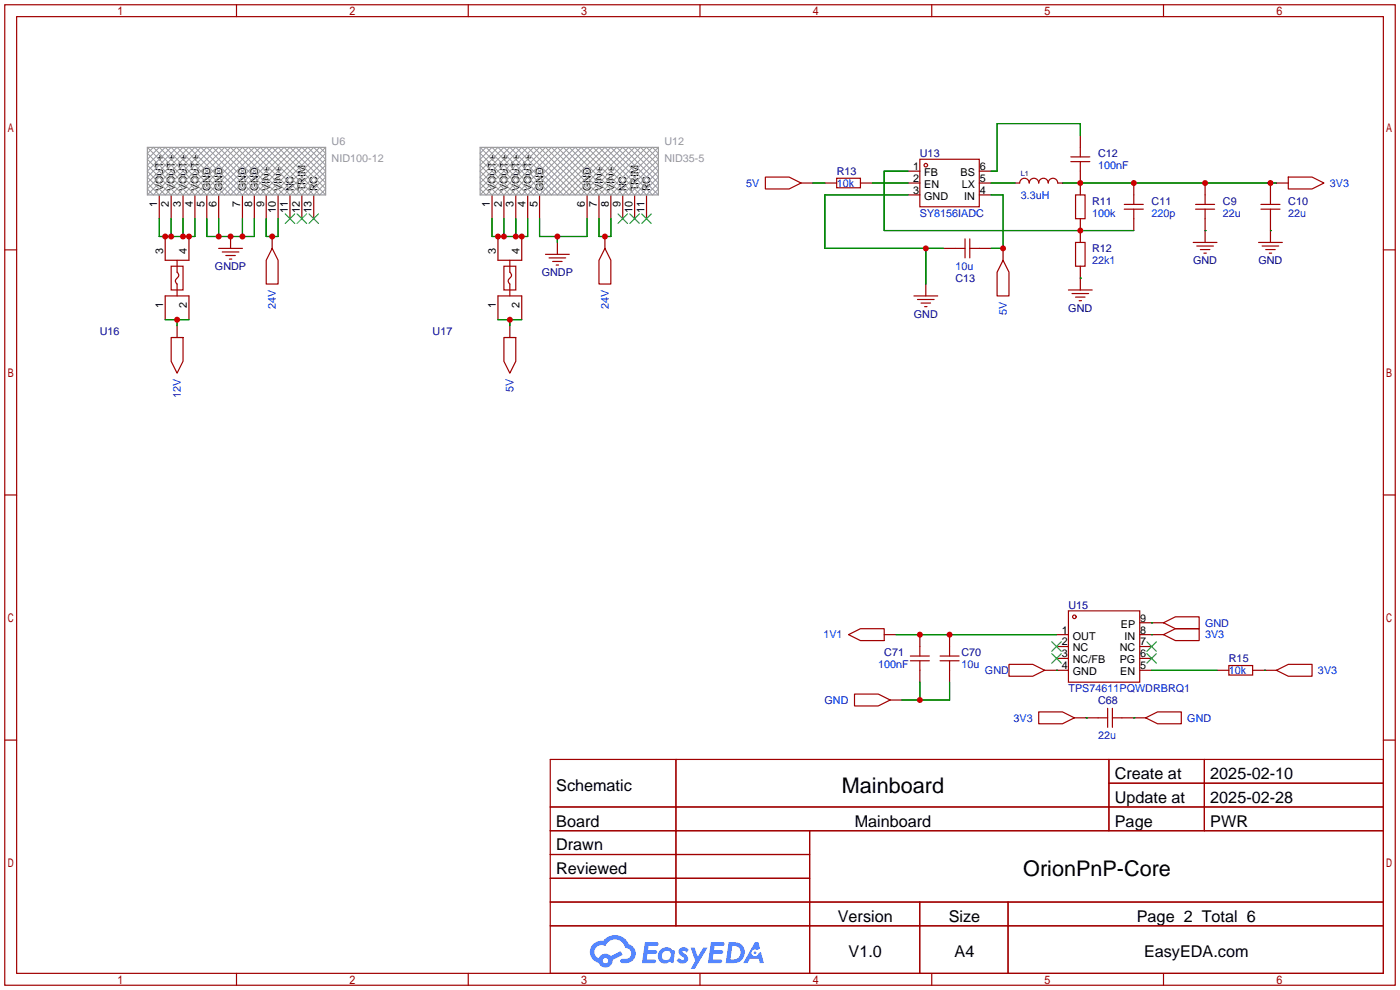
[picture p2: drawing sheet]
<svg xmlns="http://www.w3.org/2000/svg" width="299mm" height="212mm" viewBox="0 0 299 212" stroke-linecap="round" stroke-linejoin="round" font-family="sans-serif">
<g fill="none" stroke="#a10000" stroke-width=".25">
<path d="M1 1h297.2v209.6h-297.2zM3.6 3.6h292.1v204.4h-292.1zM50.5 1v2.6M100.1 1v2.6M149.6 1v2.6M199.1 1v2.6M248.7 1v2.6M1 53.4h2.6M295.7 53.4h2.5M1 105.8h2.6M295.7 105.8h2.5M1 158.2h2.6"/>
<path d="M295.7 158.2h2.5M117.6 162.3h178.1v45.7h-178.1zM117.6 172.5h178.1M117.6 177.5h178.1M144.5 162.3v35.6M173 177.5v30.5M237 162.3v15.2M237 167.4h58.7M257.4 162.3v15.2M117.6 182.6h55.4M117.6 192.8h178.1M117.6 187.7h55.4"/>
<path d="M117.6 197.9h178.1M196.6 192.8v15.2M215.4 192.8v15.2M50.5 208v2.6M100.1 208v2.6M149.6 208v2.6M199.1 208v2.6M248.7 208v2.6"/>
</g>
<g fill="#5487ff">
<path d="M145.3 202.7a1.3 1.3 0 0 1 1.9 .3l-.4 .6a.54 .54 0 0 0-.9-.2l.1 .2a1.34 1.34 0 0 1 .9 1.8 1.47 1.47 0 0 1-2.3-.1l.5-.6 .8 .5a.31 .31 0 0 0 .4-.3 .31 .31 0 0 0-.3-.4 1.12 1.12 0 0 1-.7-1.8z"/>
<path d="M147.6 202.5h.9l.6 2 1.2-2h.9l-2.7 4.6h-.9l1-1.7z"/>
<path d="M137.8 201.4h1.7a1.31 1.31 0 0 1 1.2 .2 .4 .4 0 0 1-.3 .5l-1.8 .1-.1 .9h1.6a.4 .4 0 0 1 .4 .4 .4 .4 0 0 1-.5 .4h-1.6l-.2 1.2h1.4a.46 .46 0 0 1 .5 0 .46 .46 0 0 1 .1 .5l-.4 .2h-2.6z"/>
<path d="M151.9 201.4h1.7a1.32 1.32 0 0 1 1.2 .2 .39 .39 0 0 1-.3 .5l-1.8 .1-.1 .9h1.6a.4 .4 0 0 1 .4 .4 .4 .4 0 0 1-.4 .4h-1.7l-.2 1.2h1.4a.46 .46 0 0 1 .5 0 .46 .46 0 0 1 .1 .5l-.4 .2h-2.6z"/>
<path d="M161.3 201.4h.8l.3 1.3-.6 .4a.75 .75 0 0 0-1.1 .3 .75 .75 0 0 0 .5 1 .75 .75 0 0 0 .9-.7l.5-.2 .6 2.3h-.8l-.3-.9h-1.8l-.5 .9h-1z"/>
<path d="M155.7 201.4l-.6 4.4h1.5a2.27 2.27 0 0 0 2.6-2.2 2.27 2.27 0 0 0-2.7-2.2zM156.5 202.1a1.5 1.5 0 0 1 1.8 1.6 1.5 1.5 0 0 1-1.9 1.4h-.3z"/>
<path d="M141.2 203a1.6 1.6 0 0 0-.3 2.3 1.6 1.6 0 0 0 2.3 .2l.7 .3 .3-2.4-.1-.3-.5-.1a1.58 1.58 0 0 0-2.4 0zM141.8 203.5a.98 .98 0 0 1 1.6 .4 .98 .98 0 0 1-1.1 1.3 .94 .94 0 0 1-.9-.7 .94 .94 0 0 1 .4-1z"/>
<path d="M126.8 201.8a2.37 2.37 0 0 0 1.1 4 1.54 1.54 0 0 0 1.8 1 1.54 1.54 0 0 0 1.2-1.6l2.2-1.1-.5-.8-2 1a1.57 1.57 0 0 0-2.7 .5 1.5 1.5 0 0 1-.7-2.1 1.5 1.5 0 0 1 2.2-.5 2.23 2.23 0 0 1 2.3-1.4 2.23 2.23 0 0 1 2 1.8 1.16 1.16 0 0 1 1.2 1.1 1.16 1.16 0 0 1-1.1 1.2h-.7a.47 .47 0 0 0-.5 .4 .47 .47 0 0 0 .4 .5 2.17 2.17 0 0 0 2.5-.9 2.17 2.17 0 0 0-.3-2.7l-.8-.4a3.2 3.2 0 0 0-5.5-.7l-1.1 .1zM128.8 205.3a.6 .6 0 0 1 1.2 0 .6 .6 0 0 1-1.2 0z"/>
<circle cx="161.4" cy="203.6" r=".28"/>
</g>
<g fill="none" stroke="#870000" stroke-width=".25">
<path d="M171.2 39.1h2.5M176.3 39.1h2.5M183.9 39.1h2.5M194.1 36.6h2.5M194.1 39.1h2.5M209.3 36.6h2.5M209.3 39.1h2.5M216.9 39.1h1M226.1 39.1h1M230.9 29v2.5M230.9 36.6v5.1M242.3 39.1v2.6"/>
<path d="M257.6 39.1v2.6M271.5 39.1v2.6M272.8 39.1h2.5M34 41.7v5M35.3 50.5v5.1M36.6 41.7v5M39.1 41.7v5M40.4 50.5v5.1M41.7 41.7v5M44.2 41.7v5M46.7 41.7v5M49.3 50.5v2.6"/>
<path d="M51.8 41.7v5M54.4 41.7v5M56.9 41.7v5M58.2 50.5v2.6M59.4 41.7v5M62 41.7v5M64.5 41.7v5M67.1 41.7v5M105.2 41.7v5M106.4 50.5v5.1M107.7 41.7v5M110.2 41.7v5"/>
<path d="M111.5 50.5v5.1M112.8 41.7v5M115.3 41.7v5M119.1 51.8v2.6M125.5 41.7v5M128 41.7v5M129.3 50.5v2.6M130.6 41.7v5M133.1 41.7v5M135.6 41.7v5M138.2 41.7v5M194.1 41.7h2.5"/>
<path d="M201.7 53.1h2.5M209.3 41.7h2.5M209.3 53.1h2.5M214.4 53.1v2.5M230.9 46.7v5.1M230.9 56.9v5.1M242.3 46.7v2.6M257.6 46.7v5.1M271.5 46.7v5.1M35.3 63.2v5.1M37.8 69.6v2.5M40.4 63.2v5.1"/>
<path d="M106.4 63.2v5.1M109 69.6v2.5M111.5 63.2v5.1M197.9 60.7v2.5M189 135.6h2.5M196.6 135.6v2.6M202.9 135.6v2.6M225.8 135.6h2.5M225.8 138.2h2.5M243.6 133.1h5.1M243.6 135.6h5.1M243.6 138.2h2.5"/>
<path d="M190.2 149.6h2.6M196.6 143.3v2.5M202.9 143.3v2.5M223.3 143.3h5M225.8 140.7h2.5M229.6 153.4h5.1M239.8 153.4h5.1M243.6 140.7h2.5M243.6 143.3h2.5M260.1 143.3h2.5M267.7 143.3h5.1"/>
</g>
<g fill="none" stroke="#3c3" stroke-width=".25">
<path d="M61 45.7l2 2.1M63 45.7l-2 2.1M63.5 45.7l2 2.1M65.5 45.7l-2 2.1M66 45.7l2.1 2.1M68.1 45.7l-2.1 2.1M132.1 45.7l2 2.1M134.1 45.7l-2 2.1M134.6 45.7l2.1 2.1M136.7 45.7l-2.1 2.1M137.2 45.7l2 2.1M139.2 45.7l-2 2.1"/>
<path d="M224.8 139.7l2 2M224.8 137.2l2 2M226.8 139.7l-2 2M226.8 137.2l-2 2M245.1 137.2l2 2M245.1 139.7l2 2M247.1 137.2l-2 2M247.1 139.7l-2 2"/>
</g>
<path d="M31.5 31.5l10.2 10.2 10.1-10.2 10.2 10.2 7.6-7.7-2.5-2.5-10.2 10.2-10.2-10.2-10.1 10.2-5.1-5.1 5.1-5.1 10.1 10.2 10.2-10.2 10.2 10.2 2.5-2.6-7.6-7.6-10.2 10.2-10.1-10.2-10.2 10.2M32.8 31.5l10.1 10.2 10.2-10.2 10.1 10.2 6.4-6.4-3.8-3.8-10.2 10.2-10.1-10.2-10.2 10.2-3.8-3.9 6.3-6.3 10.2 10.2 10.2-10.2 10.1 10.2 1.3-1.3-8.9-8.9-10.2 10.2-10.1-10.2-8.9 8.9 1.3 1.3 10.1-10.2 10.2 10.2 10.1-10.2 6.4 6.3-3.8 3.9-10.2-10.2-10.1 10.2-10.2-10.2-3.8 3.8 6.3 6.4 10.2-10.2 10.2 10.2 10.1-10.2 1.3 1.3-8.9 8.9-10.2-10.2-10.1 10.2-8.9-8.9zM69.6 31.5l-10.2 10.2-10.1-10.2-10.2 10.2-7.6-7.7 2.5-2.5 10.2 10.2 10.2-10.2 10.1 10.2 5.1-5.1-5.1-5.1-10.1 10.2-10.2-10.2-10.2 10.2-2.5-2.6 7.6-7.6 10.2 10.2 10.1-10.2 10.2 10.2M102.6 31.5l10.2 10.2 10.1-10.2 10.2 10.2 7.6-7.7-2.5-2.5-10.2 10.2-10.1-10.2-10.2 10.2-5.1-5.1 5.1-5.1 10.2 10.2 10.1-10.2 10.2 10.2 2.5-2.6-7.6-7.6-10.2 10.2-10.1-10.2-10.2 10.2M103.9 31.5l10.1 10.2 10.2-10.2 10.2 10.2 6.3-6.4-3.8-3.8-10.2 10.2-10.1-10.2-10.2 10.2-3.8-3.9 6.4-6.3 10.1 10.2 10.2-10.2 10.1 10.2 1.3-1.3-8.9-8.9-10.1 10.2-10.2-10.2-8.9 8.9 1.3 1.3 10.1-10.2 10.2 10.2 10.2-10.2 6.3 6.3-3.8 3.9-10.2-10.2-10.1 10.2-10.2-10.2-3.8 3.8 6.4 6.4 10.1-10.2 10.2 10.2 10.1-10.2 1.3 1.3-8.9 8.9-10.1-10.2-10.2 10.2-8.9-8.9zM140.7 31.5l-10.1 10.2-10.2-10.2-10.2 10.2-7.6-7.7 2.6-2.5 10.1 10.2 10.2-10.2 10.1 10.2 5.1-5.1-5.1-5.1-10.1 10.2-10.2-10.2-10.1 10.2-2.6-2.6 7.6-7.6 10.2 10.2 10.2-10.2 10.1 10.2" fill="none" stroke="#999" stroke-width=".21"/>
<path d="M31.5 31.5h38.1v10.2h-38.1zM102.6 31.5h38.1v10.2h-38.1z" fill="none" stroke="#999" stroke-width=".25"/>
<g fill="none" stroke="#a10000" stroke-width=".25">
<path d="M163.6 37.8h5.1l2.5 1.3-2.5 1.3h-5.1zM178.8 38.1h5.1v2h-5.1zM196.6 34h12.7v10.2h-12.7zM217.9 39.1a1.02 1.02 0 0 1 1.1-1 1.02 1.02 0 0 1 1 1 1.02 1.02 0 0 1 1-1 1.02 1.02 0 0 1 1 1 1.02 1.02 0 0 1 1-1 1.02 1.02 0 0 1 1 1 1.02 1.02 0 0 1 1-1 1.02 1.02 0 0 1 1.1 1M228.9 33.5h4M228.9 34.5h4M230.9 31.5v2M230.9 34.5v2.1M275.3 37.8h5.1l2.6 1.3-2.6 1.3h-5.1zM35.3 55.6h2.5v2.6l.4 .4a1.08 1.08 0 0 1-.6 1.1l-.1 .6 .3 .4v2.5M36.6 56.9h2.5v5.1h-2.5zM37.8 55.6h2.6"/>
<path d="M46.7 53.1h5.1M47.5 53.8h3.6M48.3 54.6h2M49 55.4h.5M58.2 53.1l1.2 2.5v5.1h-2.5v-5.1zM106.4 55.6h2.6v2.6l.3 .4a1.08 1.08 0 0 1-.6 1.1v.6l.3 .4v2.5M107.7 56.9h2.5v5.1h-2.5zM109 55.6h2.5M116.6 54.4h5.1M117.3 55.1h3.6M118.1 55.9h2M118.9 56.6h.5"/>
<path d="M129.3 53.1l1.3 2.5v5.1h-2.6v-5.1zM204.2 53.1h2M206.2 51.1v4M207.3 53.1h2M207.3 51.1v4M214.4 55.6l1.2 2.6v5h-2.5v-5zM229.9 41.7h2v5h-2zM229.9 51.8h2v5.1h-2zM240.3 43.7h4M240.3 44.7h4M242.3 41.7v2M242.3 44.7v2"/>
<path d="M255 51.8h5.1M255.5 43.7h4.1M255.5 44.7h4.1M255.8 52.6h3.5M256.5 53.3h2.1M257.3 54.1h.5M257.6 41.7v2M257.6 44.7v2M269 51.8h5.1M269.5 43.7h4.1M269.5 44.7h4.1M269.7 52.6h3.6"/>
<path d="M270.5 53.3h2M271.3 54.1h.5M271.5 41.7v2M271.5 44.7v2M35.3 63.2h5.1M36.6 72.1h2.5v5.1l-1.3 2.6-1.2-2.6zM106.4 63.2h5.1M107.7 72.1h2.5v5.1l-1.2 2.6-1.3-2.6zM195.3 63.2h5.1M196.1 64h3.5M196.8 64.8h2.1M197.6 65.5h.5"/>
<path d="M228.3 62h5.1M229.1 62.7h3.6M229.9 63.5h2M230.6 64.3h.5M181.4 135.6l2.5-1.2h5.1v2.5h-5.1zM196.6 138.2v2M202.9 138.2v2M228.3 130.6h15.3v15.2h-15.3zM248.7 133.1l2.5-1.3h5.1v2.6h-5.1zM248.7 135.6l2.5-1.2h5.1v2.5h-5.1zM182.6 148.3h5.1l2.5 1.3-2.5 1.3h-5.1zM194.6 140.2h4"/>
<path d="M194.6 141.2h4M196.6 141.2v2.1M200.9 140.2h4.1M200.9 141.2h4.1M202.9 141.2v2.1M215.6 142h5.1l2.6 1.3-2.6 1.2h-5.1zM222 152.1h5.1l2.5 1.3-2.5 1.3h-5.1zM234.7 153.4h2M236.7 151.4v4M237.7 153.4h2.1M237.7 151.4v4M244.9 153.4l2.5-1.3h5.1v2.6h-5.1z"/>
<path d="M262.6 142.2h5.1v2.1h-5.1zM272.8 143.3l2.5-1.3h5.1v2.5h-5.1z"/>
<circle cx="197.9" cy="35.3" r=".38"/>
<circle cx="229.6" cy="131.8" r=".38"/>
</g>
<g fill="none" stroke="#008700" stroke-width=".25">
<path d="M173.7 39.1h2.6M186.4 39.1h7.7M194.1 36.6h-5.1v12.7h53.3M211.8 39.1h5.1M227.1 39.1h45.7M230.9 29v-2.6h-17.8v10.2h-1.3M34 46.7v3.8h7.7v-3.8M36.6 46.7v3.8M39.1 46.7v3.8M44.2 46.7v3.8h10.2v-3.8M46.7 46.7v3.8M51.8 46.7v3.8"/>
<path d="M56.9 46.7v3.8h2.5v-3.8M105.2 46.7v3.8h7.6v-3.8M107.7 46.7v3.8M110.2 46.7v3.8M115.3 46.7v3.8h10.2v-3.8M119.1 50.5v1.3M128 46.7v3.8h2.6v-3.8M194.1 41.7h-17.8v11.4h25.4M197.9 53.1v7.6M211.8 41.7h2.6v11.4h-2.6M230.9 59.4h.1M257.6 49.3h.1"/>
<path d="M271.5 49.3h.1M35.3 68.3h5.1M37.8 68.3v1.3M106.4 68.3h5.1M109 68.3v1.3M191.5 135.6h34.3M246.1 133.1h.1M246.1 135.6h.1M196.6 145.8v3.8M202.9 145.8v3.8h-10.1M225.8 143.3h.1M232.2 153.4h.1"/>
<path d="M242.3 153.4h.1M246.1 143.3h14M270.3 143.3h.1"/>
</g>
<g fill="#c00">
<circle cx="58.2" cy="50.5" r=".63"/>
<circle cx="49.3" cy="50.5" r=".63"/>
<circle cx="51.8" cy="50.5" r=".63"/>
<circle cx="46.7" cy="50.5" r=".63"/>
<circle cx="35.3" cy="50.5" r=".63"/>
<circle cx="36.6" cy="50.5" r=".63"/>
<circle cx="39.1" cy="50.5" r=".63"/>
<circle cx="40.4" cy="50.5" r=".63"/>
<circle cx="129.3" cy="50.5" r=".63"/>
<circle cx="119.1" cy="50.5" r=".63"/>
<circle cx="106.4" cy="50.5" r=".63"/>
<circle cx="107.7" cy="50.5" r=".63"/>
<circle cx="110.2" cy="50.5" r=".63"/>
<circle cx="111.5" cy="50.5" r=".63"/>
<circle cx="257.6" cy="39.1" r=".63"/>
<circle cx="271.5" cy="39.1" r=".63"/>
<circle cx="242.3" cy="39.1" r=".63"/>
<circle cx="230.9" cy="39.1" r=".63"/>
<circle cx="230.9" cy="49.3" r=".63"/>
<circle cx="214.4" cy="53.1" r=".63"/>
<circle cx="197.9" cy="53.1" r=".63"/>
<circle cx="202.9" cy="135.6" r=".63"/>
<circle cx="196.6" cy="135.6" r=".63"/>
<circle cx="37.8" cy="68.3" r=".63"/>
<circle cx="109" cy="68.3" r=".63"/>
<circle cx="196.6" cy="149.6" r=".63"/>
</g>
<g font-size="4.6">
<text x="179.9" y="169.4">Mainboard</text>
<text x="218.7" y="187.2">OrionPnP-Core</text>
</g>
<g font-size="3.5">
<text x="238.3" y="166.5">Create at</text>
<text x="258.7" y="166.5">2025-02-10</text>
<text x="118.9" y="169.1">Schematic</text>
<text x="238.3" y="171.6">Update at</text>
<text x="258.7" y="171.6">2025-02-28</text>
<text x="118.9" y="176.7">Board</text>
<text x="182.7" y="176.7">Mainboard</text>
<text x="238.3" y="176.7">Page</text>
<text x="258.7" y="176.7">PWR</text>
<text x="118.9" y="181.8">Drawn</text>
<text x="118.9" y="186.8">Reviewed</text>
<text x="179.1" y="197">Version</text>
<text x="202.8" y="197">Size</text>
<text x="243" y="197">Page 2 Total 6</text>
<text x="181.4" y="204.6">V1.0</text>
<text x="204" y="204.6">A4</text>
<text x="244.5" y="204.6">EasyEDA.com</text>
</g>
<g font-size="2.3" fill="#999">
<text x="70.9" y="34.6">NID100-12</text>
<text x="70.9" y="31">U6</text>
<text x="142" y="34.6">NID35-5</text>
<text x="142" y="31">U12</text>
</g>
<g font-size="2.3" fill="#000080">
<text x="196.6" y="33.6">U13</text>
<text x="234.7" y="33.6">C12</text>
<text x="178.8" y="37.4">R13</text>
<text x="233.4" y="43.7">R11</text>
<text x="246.1" y="43.7">C11</text>
<text x="261.4" y="43.7">C9</text>
<text x="275.3" y="43.7">C10</text>
<text x="233.4" y="53.9">R12</text>
<text x="45.9" y="57.7">GNDP</text>
<text x="115.8" y="59">GNDP</text>
<text x="255" y="56.4">GND</text>
<text x="269" y="56.4">GND</text>
<text x="204.2" y="60.2">C13</text>
<text x="21.3" y="71.7">U16</text>
<text x="92.5" y="71.7">U17</text>
<text x="195.3" y="67.9">GND</text>
<text x="228.3" y="66.6">GND</text>
<text x="228.3" y="130.1">U15</text>
<text x="189" y="140.3">C71</text>
<text x="205.5" y="140.3">C70</text>
<text x="262.6" y="141.5">R15</text>
<text x="234.7" y="150.4">C68</text>
</g>
<g font-size="2.3">
<text x="34.8" y="40.9" transform="rotate(-90 34.8 40.9)">VOUT+</text>
<text x="37.4" y="40.9" transform="rotate(-90 37.4 40.9)">VOUT+</text>
<text x="39.9" y="40.9" transform="rotate(-90 39.9 40.9)">VOUT+</text>
<text x="42.5" y="40.9" transform="rotate(-90 42.5 40.9)">VOUT+</text>
<text x="45" y="40.9" transform="rotate(-90 45 40.9)">GND</text>
<text x="47.5" y="40.9" transform="rotate(-90 47.5 40.9)">GND</text>
<text x="52.6" y="40.9" transform="rotate(-90 52.6 40.9)">GND</text>
<text x="55.2" y="40.9" transform="rotate(-90 55.2 40.9)">GND</text>
<text x="57.7" y="40.9" transform="rotate(-90 57.7 40.9)">VIN+</text>
<text x="60.2" y="40.9" transform="rotate(-90 60.2 40.9)">VIN+</text>
<text x="62.8" y="40.9" transform="rotate(-90 62.8 40.9)">NC</text>
<text x="65.3" y="40.9" transform="rotate(-90 65.3 40.9)">TRIM</text>
<text x="67.9" y="40.9" transform="rotate(-90 67.9 40.9)">RC</text>
<text x="106" y="40.9" transform="rotate(-90 106 40.9)">VOUT+</text>
<text x="108.5" y="40.9" transform="rotate(-90 108.5 40.9)">VOUT+</text>
<text x="111" y="40.9" transform="rotate(-90 111 40.9)">VOUT+</text>
<text x="113.6" y="40.9" transform="rotate(-90 113.6 40.9)">VOUT+</text>
<text x="116.1" y="40.9" transform="rotate(-90 116.1 40.9)">GND</text>
<text x="126.3" y="40.9" transform="rotate(-90 126.3 40.9)">GND</text>
<text x="128.8" y="40.9" transform="rotate(-90 128.8 40.9)">VIN+</text>
<text x="131.4" y="40.9" transform="rotate(-90 131.4 40.9)">VIN+</text>
<text x="133.9" y="40.9" transform="rotate(-90 133.9 40.9)">NC</text>
<text x="136.4" y="40.9" transform="rotate(-90 136.4 40.9)">TRIM</text>
<text x="139" y="40.9" transform="rotate(-90 139 40.9)">RC</text>
<text x="195.2" y="36.3">1</text>
<text x="195.2" y="38.9">2</text>
<text x="195.2" y="41.4">3</text>
<text x="197.5" y="37.6">FB</text>
<text x="197.5" y="40.2">EN</text>
<text x="205.3" y="37.6">BS</text>
<text x="205.5" y="40.2">LX</text>
<text x="209.4" y="41.4">4</text>
<text x="209.4" y="38.9">5</text>
<text x="209.4" y="36.3">6</text>
<text x="33.6" y="44.2" transform="rotate(-90 33.6 44.2)">1</text>
<text x="36.1" y="44.2" transform="rotate(-90 36.1 44.2)">2</text>
<text x="38.7" y="44.2" transform="rotate(-90 38.7 44.2)">3</text>
<text x="41.2" y="44.2" transform="rotate(-90 41.2 44.2)">4</text>
<text x="43.7" y="44.2" transform="rotate(-90 43.7 44.2)">5</text>
<text x="46.3" y="44.2" transform="rotate(-90 46.3 44.2)">6</text>
<text x="51.4" y="44.2" transform="rotate(-90 51.4 44.2)">7</text>
<text x="53.9" y="44.2" transform="rotate(-90 53.9 44.2)">8</text>
<text x="56.4" y="44.2" transform="rotate(-90 56.4 44.2)">9</text>
<text x="59" y="45.5" transform="rotate(-90 59 45.5)">10</text>
<text x="61.5" y="45.5" transform="rotate(-90 61.5 45.5)">11</text>
<text x="64.1" y="45.5" transform="rotate(-90 64.1 45.5)">12</text>
<text x="66.6" y="45.5" transform="rotate(-90 66.6 45.5)">13</text>
<text x="104.7" y="44.2" transform="rotate(-90 104.7 44.2)">1</text>
<text x="107.2" y="44.2" transform="rotate(-90 107.2 44.2)">2</text>
<text x="109.8" y="44.2" transform="rotate(-90 109.8 44.2)">3</text>
<text x="112.3" y="44.2" transform="rotate(-90 112.3 44.2)">4</text>
<text x="114.9" y="44.2" transform="rotate(-90 114.9 44.2)">5</text>
<text x="125" y="44.2" transform="rotate(-90 125 44.2)">6</text>
<text x="127.6" y="44.2" transform="rotate(-90 127.6 44.2)">7</text>
<text x="130.1" y="44.2" transform="rotate(-90 130.1 44.2)">8</text>
<text x="132.6" y="44.2" transform="rotate(-90 132.6 44.2)">9</text>
<text x="135.2" y="45.5" transform="rotate(-90 135.2 45.5)">10</text>
<text x="137.7" y="45.5" transform="rotate(-90 137.7 45.5)">11</text>
<text x="197.5" y="42.7">GND</text>
<text x="206" y="42.7">IN</text>
<text x="34.8" y="54.4" transform="rotate(-90 34.8 54.4)">3</text>
<text x="39.9" y="54.4" transform="rotate(-90 39.9 54.4)">4</text>
<text x="106" y="54.4" transform="rotate(-90 106 54.4)">3</text>
<text x="111" y="54.4" transform="rotate(-90 111 54.4)">4</text>
<text x="34.8" y="65.8" transform="rotate(-90 34.8 65.8)">1</text>
<text x="39.9" y="65.8" transform="rotate(-90 39.9 65.8)">2</text>
<text x="106" y="65.8" transform="rotate(-90 106 65.8)">1</text>
<text x="111" y="65.8" transform="rotate(-90 111 65.8)">2</text>
<text x="226.9" y="137.9">2</text>
<text x="226.9" y="135.4">1</text>
<text x="229.3" y="136.7">OUT</text>
<text x="239.6" y="134.1">EP</text>
<text x="240.3" y="136.7">IN</text>
<text x="243.7" y="132.9">9</text>
<text x="243.7" y="135.4">8</text>
<text x="243.7" y="137.9">7</text>
<text x="226.9" y="143">4</text>
<text x="226.9" y="140.5">3</text>
<text x="229.3" y="141.8">NC/FB</text>
<text x="229.3" y="139.2">NC</text>
<text x="239.3" y="139.2">NC</text>
<text x="239.3" y="141.8">PG</text>
<text x="243.7" y="140.5">6</text>
<text x="243.7" y="143">5</text>
<text x="229.3" y="144.3">GND</text>
<text x="239.4" y="144.3">EN</text>
</g>
<g font-size="2.3" fill="#00f">
<text x="159.5" y="39.9">5V</text>
<text x="178.8" y="39.9">10k</text>
<text x="234.7" y="36.1">100nF</text>
<text x="284.2" y="39.9">3V3</text>
<text x="196.6" y="46.3">SY8156IADC</text>
<text x="218.2" y="42.5">3.3uH</text>
<text x="233.4" y="46.3">100k</text>
<text x="246.1" y="46.3">220p</text>
<text x="261.4" y="46.3">22u</text>
<text x="275.3" y="46.3">22u</text>
<text x="204.2" y="57.7">10u</text>
<text x="233.4" y="56.4">22k1</text>
<text x="59" y="66.1" transform="rotate(-90 59 66.1)">24V</text>
<text x="130.1" y="66.1" transform="rotate(-90 130.1 66.1)">24V</text>
<text x="215.2" y="67.3" transform="rotate(-90 215.2 67.3)">5V</text>
<text x="109.8" y="83.9" transform="rotate(-90 109.8 83.9)">5V</text>
<text x="38.7" y="85.1" transform="rotate(-90 38.7 85.1)">12V</text>
<text x="176" y="136.4">1V1</text>
<text x="257.6" y="133.9">GND</text>
<text x="257.6" y="136.4">3V3</text>
<text x="187.7" y="142.8">100nF</text>
<text x="205.5" y="142.8">10u</text>
<text x="210.5" y="144.1">GND</text>
<text x="228.3" y="147.9">TPS74611PQWDRBRQ1</text>
<text x="262.6" y="144.1">10k</text>
<text x="281.7" y="144.1">3V3</text>
<text x="176.2" y="150.4">GND</text>
<text x="216.6" y="154.2">3V3</text>
<text x="253.7" y="154.2">GND</text>
<text x="234.7" y="158">22u</text>
</g>
<text font-size="1.6" fill="#000080" x="218.2" y="37.5">L1</text>
</svg>
